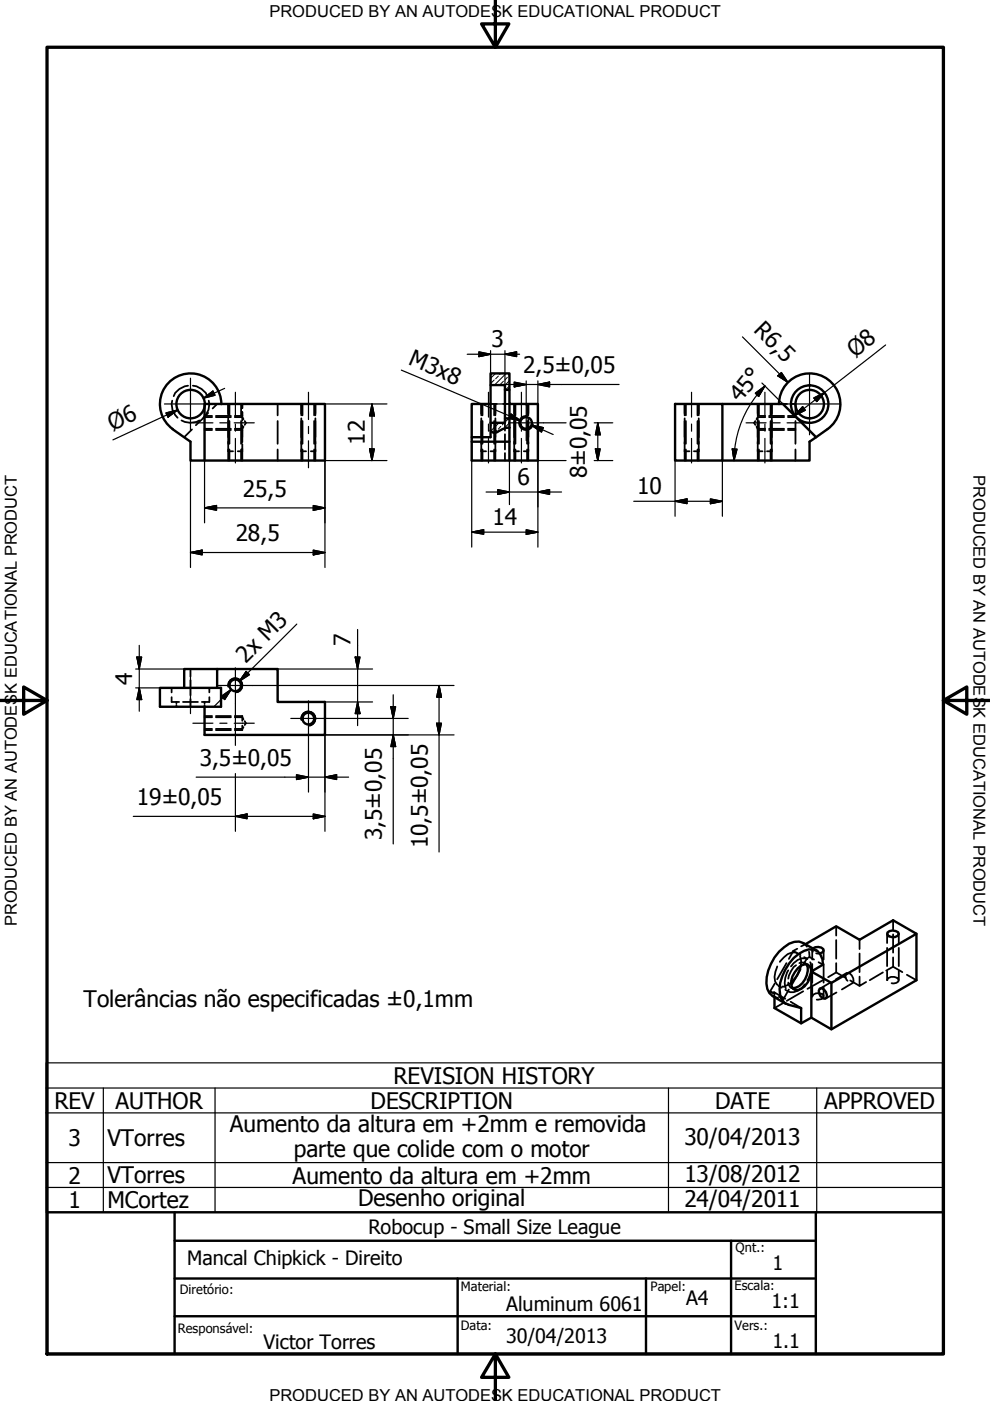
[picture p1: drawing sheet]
<svg xmlns="http://www.w3.org/2000/svg" width="210mm" height="297mm" viewBox="0 0 210 297" stroke-linecap="round" stroke-linejoin="round" font-family="sans-serif">
<!-- layer: Hidden (ISO) -->
<g fill="none" stroke="#000" stroke-width=".38">
<path d="M36.5 84.9a3.6 3.6 0 0 0 1.2 3.7M38.5 89.1a3.8 3.8 0 0 0 3.8 0M39.9 81.8a3.7 3.7 0 0 0-3.1 2.2M40.7 91l-1.6 1.7M40.9 81.8a3.7 3.7 0 0 1 3 2.2M43.4 90.9h1.6M43.4 88.4h1.6M43.4 91.2h1.6M43.4 88.2h1.6M44.1 87.6l-2.6 2.6M44.3 84.9a3.6 3.6 0 0 1-1.2 3.7M45.8 90.9h3.2"/>
<path d="M45.8 88.4h3.2M45.8 91.2h3.2M45.8 88.2h3.2M46 85.6l-.9 1M48.4 85.6v2.5M48.4 88.7v8.9M48.4 95.7h1M48.6 85.6v2.5M48.6 89.3v4.8M48.6 95.3v2.3M49.8 88.4h1.6l.2 .5M49.8 91.2h1.6"/>
<path d="M49.8 88.2h1.6M50.4 95.7h1M51.1 85.6v2.5M51.1 89.3v4.8M51.1 95.3v2.3M51.4 85.6v.9M51.4 87.4v1.8M51.4 90.2v3.6M51.4 94.2v3.4M51.6 90.5l-.2 .4h-1.6M51.9 89.3l.2 .3-.2 .5M58.9 85.6v2.5"/>
<path d="M58.9 89.3v4.8M58.9 95.3v2.3M63.9 85.6v2.5M63.9 88.7v8.9M63.9 95.7h1M64.1 85.6v2.5M64.1 89.3v4.8M64.1 95.3v2.3M65.9 95.7h1M66.6 85.6v2.5M66.6 89.3v4.8M66.6 95.3v2.3"/>
<path d="M66.9 85.6v2.5M66.9 88.7v8.9M102 95.7h1.1M102 85.6v2.5M102 88.7v8.9M102.3 85.6v2.5M102.3 89.3v4.8M102.3 95.3v2.3M104 95.7h1M104 85.6h1.3M104.8 85.6v2.5M104.8 89.3v4.8"/>
<path d="M104.8 95.3v2.3M105 85.6v2.5M105 88.7v8.9M106.7 85.6h1.3M107.1 89.6v1.7M107.1 92.1v3.2M107.1 96.1v1.5M109 95.7h1M109 85.6v2.5M109 88.7v8.9M109.3 85.6v2.5M109.3 89.3v4.8"/>
<path d="M109.3 95.3v2.3M111.1 95.7h.9M111.8 85.6v2.5M111.8 89.3v4.8M111.8 95.3v2.3M112 85.6v2.5M112 88.7v8.9M145.2 95.7h1M145.2 85.6v2.5M145.2 88.7v8.9M145.4 85.6v2.5M145.4 89.3v4.8"/>
<path d="M145.4 95.3v2.3M147.1 95.7h1M147.9 85.6v2.5M147.9 89.3v4.8M147.9 95.3v2.3M148.1 85.6v2.5M148.1 88.7v8.9M160.1 89.3l-.2 .3 .2 .5M160.4 90.5l.3 .4h1.5M160.7 91.2h1.5M160.7 88.2h1.5M160.7 95.7h1"/>
<path d="M160.7 85.6v2.5M160.7 88.7v8.9M160.9 85.6v2.5M160.9 89.3v4.8M160.9 95.3v2.3M162.2 88.4h-1.5l-.3 .5M162.6 95.7h1M163.1 90.9h3.1M163.1 88.4h3.1M163.1 91.2h3.1M163.1 88.2h3.1M163.4 85.6v2.5"/>
<path d="M163.4 89.3v4.8M163.4 95.3v2.3M163.6 85.6v2.5M163.6 88.7v8.9M166 85.6h.9M167.1 90.9h1.6M167.1 88.4h1.6M167.1 91.2h1.6M167.1 88.2h1.6M167.8 85.6h.9v2.5M168.7 89.3v4.8M168.7 95.3v2.3"/>
<path d="M36.4 147.8v1h1.6M36.4 145.8v1M37.4 148.8v.3M37.4 149.5v.3M38.8 148.8h3.2M40.4 141.8v1.6M40.4 144.2v3.2M40.4 148.2v1.6M43.4 148.8v.3M43.4 149.5v.3M43.4 154.5h1.6M43.4 152.1h1.6"/>
<path d="M43.4 154.8h1.6M43.4 151.8h1.6M44.4 147.8v1h-1.6M44.4 145.8v1M45.8 154.5h3.2M45.8 152.1h3.2M45.8 154.8h3.2M45.8 151.8h3.2M49.8 151.8h1.6v1M49.8 152.1h1.6l.2 .4M51.4 153.8v1h-1.6M51.6 154.2l-.2 .3h-1.6"/>
<path d="M51.9 152.9l.2 .4-.2 .4M170.3 199.9l.8 .8M177.3 196.4v2M177.3 199.3v3.9M182.2 199.2v2M188.1 198v1.9M189.4 195.1v2M189.4 198.1v3.9M190.6 198v1.9M163.3 210.2l.3 .1M163.3 210.2l.9 .5M163.8 211.2l.2 .1"/>
<path d="M163.9 210.4h.3M164.2 211.3l.8 .3M164.2 210.4v.4M164.2 211.1v.3M164.2 210.4l2.3 1.4M164.3 208.5l-1 1.7M164.8 204.9a5.6 5.6 0 0 0-.5 3.2l.6 .7M165 209l.7 .4M165.5 211.7l.6 .1M166 212.7l-1.8 1M166.5 209.9l.7 .3M166.8 204.2l-2 3.4"/>
<path d="M167.1 205.7a4.5 4.5 0 0 0-.5 3.8M167.1 208.3v.3l.4 .7 .6 .2M167.3 209.8l-1.2 2-.9-.5M167.6 212.4l2.3 1.3M167.7 209.4l.2 .1M167.8 208.3l-.9 .6-.8 .3h-.2M168.1 209.7l.3 .1M168.2 201.6l.3 .2M168.2 201.6l-.9 1.7M168.8 204.6a4.7 4.7 0 0 0-1.7 2.9M168.8 201.9l.9 .6M168.8 202a2.46 2.46 0 0 0-2.6 1l-.8 .9"/>
<path d="M169 201.2l-.8 .4M169.5 204.2l1-.1 .5 .4M169.6 202.7l.3 1.1-.1 1M169.7 205.5l-1.8 3.3M170.3 210.2l-3.5 2M170.5 202.9l.7 .4M170.6 208.7a3.1 3.1 0 0 1-3.3 1.5M170.7 204.2l.2 .1M170.8 200.2l-.9 .4M171.1 203.3a2.44 2.44 0 0 0-2.8 .9l-.6 .7M171.1 204.5l.3 .1M171.3 203.1l-.9 1.3"/>
<path d="M171.5 201.8l.1 1.1M171.6 202.9l-.2 .1M171.6 202.9l1 .5M171.8 204a3.9 3.9 0 0 1-.6 3.8M172.2 211.3a1.44 1.44 0 0 1 2.4-.2v.4l-.4 .3-1 .1M172.2 201.5v1.9M172.2 204.4v3.9M172.2 209.3v2M172.3 201.1l-.1 .3 .1 .4M173 202.1l.8 .1M173.5 204l1 .5M174.6 201.5v1.9"/>
<path d="M174.6 204.4v3.9M174.6 209.3v2M174.7 207.7l-3.5 2M176.1 208.3l-2.2 1.3M177.3 206.2l2 1.1M177.3 204.2v2M177.3 206.2l-1.7 1M177.4 210.4l-2.3 1.3M179.5 206.3l-2.3 1.3M179.7 207.9l-.2-.2-.2-.6v-.6l.3-.2a1.41 1.41 0 0 1 1.1 2.2l-2.2 1.3M180.3 207.9l1.9 1.1M182.2 207.1v1.9l1.4-.8"/>
<path d="M182.2 202.2v3.9M187.2 206.2l-2.8 1.6M188.1 201v3.8M188.1 205.9v1.9M188.2 207.8h-.1a1.47 1.47 0 0 1 2.4-.2v.5l-.4 .3-1.1 .1M189.4 203v2l-1.5 .8M189.4 205l1.9 1.1M190.6 201v3.8M190.6 205.9v1.9M192.3 206.7l2 1.1"/>
</g>
<!-- layer: Visible (ISO) -->
<g fill="none" stroke="#000" stroke-width=".51">
<path d="M104 79.2h4v3.5h-.9v-1.1h-3.1zM36.6 91l3.8 2.6v4h28.5v-12h-25.5v12M46.9 85.7a6.5 6.5 0 0 0-9.5-5.8 6.5 6.5 0 0 0-.8 11.1M104 85.6h-4v7.1M104 81.6v8M107.1 82.7v6M108 90.7a5.9 5.9 0 0 0-2.9 1h-.6l-.5-.4M108 90.7v-2h-.9v.9h-3.1v3.1h-4v.9M108 82.7v2.9h6v12h-14v-4h8M108 90.7v6.9M108 85.6v3.1M143.1 85.6h10.1v12h-10.1z"/>
<path d="M153.2 85.6h12.8l7 7.1-1.4 .9v4h-18.4M165.2 85.7a6.5 6.5 0 0 1 9.4-5.8 6.5 6.5 0 0 1 .9 11.1l-2.5 1.7M33.9 145.8h13v4h-13zM46 145.8v-4h12.9v7h10v7h-25.5v-6M46 141.8h-6.9v4M188.2 197.7a1.78 1.78 0 0 1 2.2 0l.2 .3a1.47 1.47 0 0 1-2.4 .2zM194.3 198v9.8l-18 10.4-4.3-2.4-2.1 1.2-5.7-3.3v-2.3M169.2 205.3a1.63 1.63 0 0 1 2.5-.4 4 4 0 0 1-2.5 5h-.7a2.06 2.06 0 0 1-.5-2.9zM169.8 204.8a6.8 6.8 0 0 1-2 3.5M169.9 217v-3.3l-2.7-.7a2.98 2.98 0 0 1-1.9-3.2 10 10 0 0 1 5.2-8.2 2.6 2.6 0 0 1 3.9 1.8l.1 1.1-2.5 1.5 4.3 2.4v9.8M170.8 200.2l6.5-3.8 4.9 2.8 7.2-4.1 4.9 2.9-18 10.4M171 204.5a3.9 3.9 0 0 1-2.9 5"/>
<path d="M172 206v9.8M172.3 201.1a1.81 1.81 0 0 1 2.3 .1v.4l-.2 .3-.6 .3M173.2 201.5l-2.9-1.6a3.6 3.6 0 0 0-4.1 .9 9.5 9.5 0 0 0-3.5 8.9l.4 .9 .7 .6 2.8 1.6M173.8 209.6a1.42 1.42 0 0 1 1.5 1.9l-.4 .3a1.48 1.48 0 0 1-1.1-2.2z"/>
<circle cx="40.4" cy="85.7" r="3"/>
<circle cx="111.5" cy="89.7" r="1.24"/>
<circle cx="171.7" cy="85.7" r="4"/>
<circle cx="171.7" cy="85.7" r="3"/>
<circle cx="49.9" cy="145.3" r="1.24"/>
<circle cx="65.4" cy="152.4" r="1.24"/>
</g>
<!-- layer: Visible Narrow (ISO) -->
<path d="M111.8 88.2a1.49 1.49 0 0 0-1.7 1.2 1.49 1.49 0 0 0 1.2 1.7 1.49 1.49 0 0 0 1.7-1.2M48.4 145.6a1.49 1.49 0 0 1 1.2-1.8 1.49 1.49 0 0 1 1.7 1.2 1.49 1.49 0 0 1-1.2 1.8M63.9 152.6a1.49 1.49 0 0 1 1.2-1.7 1.49 1.49 0 0 1 1.7 1.2 1.49 1.49 0 0 1-1.2 1.7" fill="none" stroke="#000" stroke-width=".38"/>
<!-- layer: Border (ISO) -->
<path d="M10 10h190v277.1h-190zM105 0v10l-2.9-4.9h5.8l-2.9 4.9M0 148.5h10l-5-2.8v5.7l5-2.9M200 148.5l5 2.9v-5.7l-5 2.8h10M105 287.1l2.9 4.9h-5.8l2.9-4.9v9.9" fill="none" stroke="#000" stroke-width=".7"/>
<!-- layer: Title (ANSI) -->
<path d="M10 257h190v30.1h-190zM37 257v30.1M173 257v30.1M37 279.1h136M37 271.1h136M97 271.1v16M155 263.1v24" fill="none" stroke="#000" stroke-width=".51"/>
<!-- layer: Title (ISO) -->
<path d="M37 263.1h136M137 271.1v16" fill="none" stroke="#000" stroke-width=".51"/>
<!-- layer: Hatch (ISO) -->
<g fill="none" stroke="#000" stroke-width=".21">
<path d="M105.1 79.2l-1.1 1M105.7 79.7l-.6 .6M106.2 79.2l-.3 .2M107.3 79.2l-2.5 2.4M107.6 80l-.5 .6M108 79.6l-.1 .1M104.2 90.1l-.2 .2M104.6 89.6l-.1 .2M104.8 80.6l-.6 .5M105.3 91.2l-.5 .5M105.8 89.6l-1.7 1.8M106.2 90.4l-.5 .6"/>
<path d="M106.7 80.8l-.5 .6M106.9 89.6l-.4 .5M107.9 82l-.6 .5M107.9 88.7l-.6 .6M108 80.7l-.9 1M108 89.6l-1.1 1.3"/>
</g>
<!-- layer: Center Mark (ISO) -->
<path d="M171.6 79.2v13M34.9 85.6h11M40.4 80.2v11M107.8 89.6h7.5M111.6 86v7.4M165.2 85.6h13M46.2 145.3h7.4M49.9 141.6v7.5M61.7 152.3h7.4M65.4 148.6v7.5" fill="none" stroke="#000" stroke-width=".25"/>
<!-- layer: Centerline (ISO) -->
<g fill="none" stroke="#000" stroke-width=".25">
<path d="M40.9 89.6h4.2M46.6 89.6h1.5M49.7 89.6h4.2M49.9 83.2v5.2M49.9 89.9v1.5M49.9 92.9v5.3M65.4 83.2v5.7M65.4 90.4v1.5M65.4 93.5v5.7M101.5 85.6h8M103.6 83.2v5.2M103.6 89.9v1.5"/>
<path d="M103.6 92.9v5.3M110.6 83.2v5.2M110.6 89.9v1.5M110.6 92.9v5.3M146.6 83.2v5.2M146.6 89.9v1.5M146.6 92.9v5.3M158.2 89.6h4.2M162.2 83.2v5.2M162.2 89.9v1.5M162.2 92.9v5.3M163.9 89.6h1.5"/>
<path d="M166.9 89.6h4.2M40.4 143.3v8M40.9 153.3h4.2M46.6 153.3h1.5M49.7 153.3h4.2"/>
</g>
<!-- layer: Dimension (ISO) -->
<g fill="none" stroke="#000" stroke-width=".25">
<path d="M85.1 78.5l25.3 10.7-2.3-.9M99.1 75.1h11.1M101.5 74.6l2.5 .5-2.5 .5zM104 74.3v7.3M107.1 75.1l2.4-.5v1zM107.1 74.3v8.4M157.4 71.4l9.7 9.7M164.9 79.7l.8-.7 1.4 2.1zM187.8 73.1l-19.3 15M35.2 87.6l2.5-.7-2.1 1.5zM35.4 88l2.3-1.1-13.8 6.4M40.4 97.6v22.7"/>
<path d="M43.1 84.4l2-1.5 .5 .9zM43.4 97.6v13.3M47.6 82.3l-4.5 2.1M68.9 85.6h13.1M78.4 95.2h1l-.5 2.4zM78.9 85.6l.5 2.6h-1zM78.9 85.6v12M82 97.6h-13.1v22.7M100 92.7v23.3M106.6 81.5h24.7M108 91v16M108.3 87.7l2.1 1.5-2.5-.5z"/>
<path d="M109 81l2.6 .5-2.6 .5zM111.6 80.8v5.2M112.6 90.2l2.6 .5-.4 .9zM112.6 90.2l4.7 1.9M114 81.5l2.5-.5v1zM114 80.8v4.8M115.3 89.6h4.7M120 97.6h-6v18.4M126 97.6h3.9M126 89.6h3.9M126.2 95.2h1.1l-.6 2.4zM126.7 89.6l.6 2.6h-1.1z"/>
<path d="M126.7 89.6v8M143.1 97.6v11.9M153.2 97.6v11.9M155.3 95.2h1l-.7 2.4zM160.1 83.4l2.1-1.6-1.4 2.3zM160.5 83.7a22.4 22.4 0 0 0-4.9 13.9M161.5 81.2l4.4 4.4M162.2 81.8l-1.7 1.9M170.2 86.2l.6 .8-2.3 1.1zM172.5 84.4l2.3-1.2-1.6 1.9zM40.4 117.1l2.5-.5v1.1zM40.4 117.1h28.5"/>
<path d="M43.4 107.7l2.5-.5v1zM43.4 107.7h25.5M66.4 116.6l2.5 .5-2.5 .6zM66.4 107.2l2.5 .5-2.5 .5zM100 112.8l2.6-.5v1zM100 112.8h14M103.1 104.3h16M105.5 103.8l2.5 .5-2.5 .5zM111.6 112.3l2.4 .5-2.4 .5zM114 104.3l2.5-.5v1zM134.4 106.3h18.8M143.1 106.3l2.6-.5v1z"/>
<path d="M150.6 105.8l2.6 .5-2.6 .5zM29 139.3h1l-.5 2.5zM29.5 136.8v14M62.9 132.3l-12.2 12.1 1.8-1.7M75.3 139.3h1l-.5 2.5zM75.8 133.5v20.3M28.8 145.8h5.1M28.8 141.8h10.3M29.5 145.8l.5 2.5h-1zM46.9 147.6l2.1-1.4-1.4 2.1zM49 146.2l-3.5 3.5M49.9 149.1v4.1"/>
<path d="M49.9 153.4v4.6M52.2 142.4l.7 .7-2.2 1.3zM53.6 145.3h42.7M58.9 141.8h20.1M65.4 156.1v11.8M68.9 148.8h10.1M69.1 152.3h17.5M75.8 148.8l.5 2.5h-1zM82.9 149.8h1l-.5 2.5zM83.4 155.8l.5 2.5h-1zM83.4 147.3v31.6M92.6 153.3h1l-.5 2.5z"/>
<path d="M93.1 145.3l.5 2.5h-1zM93.1 145.3v35.3M96.3 155.8h-27.4v20.5M28.3 173.1h40.6M41.6 164.8h32.3M49.9 173.1l2.5-.5v1zM49.9 164v12.3M62.9 164.3l2.5 .5-2.5 .5zM66.4 172.6l2.5 .5-2.5 .5zM68.9 164.8l2.5-.5v1z"/>
</g>
<g fill="#000" stroke="#000" stroke-width=".25">
<path d="M101.5 75.6l2.5-.5zM101.5 74.6l2.5 .5-2.5 .5zM107.1 75.1l2.4-.5zM107.1 75.1l2.4-.5v1zM164.9 79.7l2.2 1.4zM164.9 79.7l.8-.7 1.4 2.1zM35.6 88.4l2.1-1.5zM35.2 87.6l2.5-.7-2.1 1.5zM43.1 84.4l2-1.5zM43.1 84.4l2-1.5 .5 .9zM78.4 95.2l.5 2.4zM78.4 95.2h1l-.5 2.4z"/>
<path d="M78.9 85.6l.5 2.6zM78.9 85.6l.5 2.6h-1zM107.9 88.7l2.5 .5zM108.3 87.7l2.1 1.5-2.5-.5zM109 82l2.6-.5zM109 81l2.6 .5-2.6 .5zM112.6 90.2l2.6 .5zM112.6 90.2l2.6 .5-.4 .9zM114 81.5l2.5-.5zM114 81.5l2.5-.5v1zM126.2 95.2l.5 2.4zM126.2 95.2h1.1l-.6 2.4z"/>
<path d="M126.7 89.6l.6 2.6zM126.7 89.6l.6 2.6h-1.1zM155.3 95.2l.3 2.4zM155.3 95.2h1l-.7 2.4zM162.2 81.8l-1.4 2.3zM160.1 83.4l2.1-1.6-1.4 2.3zM170.2 86.2l-1.7 1.9zM170.2 86.2l.6 .8-2.3 1.1zM174.8 83.2l-1.6 1.9zM172.5 84.4l2.3-1.2-1.6 1.9zM40.4 117.1l2.5-.5zM40.4 117.1l2.5-.5v1.1z"/>
<path d="M43.4 107.7l2.5-.5zM43.4 107.7l2.5-.5v1zM66.4 117.7l2.5-.6zM66.4 116.6l2.5 .5-2.5 .6zM66.4 108.2l2.5-.5zM66.4 107.2l2.5 .5-2.5 .5zM100 112.8l2.6-.5zM100 112.8l2.6-.5v1zM105.5 104.8l2.5-.5zM105.5 103.8l2.5 .5-2.5 .5zM111.6 113.3l2.4-.5zM111.6 112.3l2.4 .5-2.4 .5z"/>
<path d="M114 104.3l2.5-.5zM114 104.3l2.5-.5v1zM143.1 106.3l2.6-.5zM143.1 106.3l2.6-.5v1zM150.6 106.8l2.6-.5zM150.6 105.8l2.6 .5-2.6 .5zM29 139.3l.5 2.5zM29 139.3h1l-.5 2.5zM75.3 139.3l.5 2.5zM75.3 139.3h1l-.5 2.5zM29.5 145.8l.5 2.5zM29.5 145.8l.5 2.5h-1z"/>
<path d="M49 146.2l-1.4 2.1zM46.9 147.6l2.1-1.4-1.4 2.1zM52.2 142.4l-1.5 2zM52.2 142.4l.7 .7-2.2 1.3zM75.8 148.8l.5 2.5zM75.8 148.8l.5 2.5h-1zM82.9 149.8l.5 2.5zM82.9 149.8h1l-.5 2.5zM83.4 155.8l.5 2.5zM83.4 155.8l.5 2.5h-1zM92.6 153.3l.5 2.5zM92.6 153.3h1l-.5 2.5z"/>
<path d="M93.1 145.3l.5 2.5zM93.1 145.3l.5 2.5h-1zM49.9 173.1l2.5-.5zM49.9 173.1l2.5-.5v1zM62.9 165.3l2.5-.5zM62.9 164.3l2.5 .5-2.5 .5zM66.4 173.6l2.5-.5zM66.4 172.6l2.5 .5-2.5 .5zM68.9 164.8l2.5-.5zM68.9 164.8l2.5-.5v1z"/>
</g>
<!-- layer: Symbol (ISO) -->
<path d="M9.8 230.7v-5.4h190v5.4M9.8 236h190M21.9 230.7v26.3M45.6 230.7v26.3M141.7 230.7v26.3M173.2 230.7v26.3M199.8 230.7h-190v5.3M199.8 230.7v26.3h-190v-21M9.8 246.5h190M9.8 251.8h190" fill="none" stroke="#000" stroke-width=".25"/>
<g font-size="4.8">
<text x="159.6" y="70.3" transform="rotate(45 159.6 70.3)">R6,5</text>
<text x="86.4" y="77.3" transform="rotate(23 86.4 77.3)">M3x8</text>
<text x="104.2" y="73.5">3</text>
<text x="181.3" y="75.9" transform="rotate(-38 181.3 75.9)">Ø8</text>
<text x="110.9" y="79.1">2,5±0,05</text>
<text x="157" y="85.5" transform="rotate(-51 157 85.5)">45°</text>
<text x="23.9" y="91.3" transform="rotate(-25 23.9 91.3)">Ø6</text>
<text x="77.3" y="94.3" transform="rotate(-90 77.3 94.3)">12</text>
<text x="124.4" y="101.4" transform="rotate(-90 124.4 101.4)">8±0,05</text>
<text x="51.5" y="105.3">25,5</text>
<text x="109.7" y="102.7">6</text>
<text x="135.1" y="104.7">10</text>
<text x="104.4" y="111.3">14</text>
<text x="50" y="114.7">28,5</text>
<text x="74.3" y="136.9" transform="rotate(-90 74.3 136.9)">7</text>
<text x="52.1" y="140.8" transform="rotate(-45 52.1 140.8)">2x M3</text>
<text x="28" y="145.1" transform="rotate(-90 28 145.1)">4</text>
<text x="42.4" y="162.4">3,5±0,05</text>
<text x="29" y="170.7">19±0,05</text>
<text x="81" y="178.2" transform="rotate(-90 81 178.2)">3,5±0,05</text>
<text x="90.7" y="179.9" transform="rotate(-90 90.7 179.9)">10,5±0,05</text>
<text x="17.7" y="213.4">Tolerâncias não especificadas ±0,1mm</text>
<text x="83.4" y="229.8">REVISION HISTORY</text>
<text x="11.6" y="235.1">REV</text>
<text x="24.5" y="235.1">AUTHOR</text>
<text x="48.7" y="240">Aumento da altura em +2mm e removida</text>
<text x="78.5" y="235.1">DESCRIPTION</text>
<text x="151.6" y="235.1">DATE</text>
<text x="174.8" y="235.1">APPROVED</text>
<text x="14.5" y="243">3</text>
<text x="22.8" y="242.9">VTorres</text>
<text x="62.3" y="245.2">parte que colide com o motor</text>
<text x="145.1" y="242.7">30/04/2013</text>
<text x="14.5" y="250.9">2</text>
<text x="22.8" y="250.9">VTorres</text>
<text x="62" y="250.9">Aumento da altura em +2mm</text>
<text x="145.1" y="250.6">13/08/2012</text>
<text x="14.5" y="256.1">1</text>
<text x="22.8" y="256.1">MCortez</text>
<text x="75.9" y="255.8">Desenho original</text>
<text x="145.1" y="255.9">24/04/2011</text>
</g>
<g font-size="4.2">
<text x="78.1" y="261.5">Robocup - Small Size League</text>
<text x="39.7" y="268.2">Mancal Chipkick - Direito</text>
<text x="163.8" y="269.2">1</text>
<text x="107.3" y="278">Aluminum 6061</text>
<text x="145.5" y="276.7">A4</text>
<text x="163.6" y="277.2">1:1</text>
<text x="55.9" y="286">Victor Torres</text>
<text x="107.3" y="284.7">30/04/2013</text>
<text x="163.8" y="285.9">1.1</text>
</g>
<g font-size="3.5">
<text x="57.1" y="3.6">PRODUCED BY AN AUTODESK EDUCATIONAL PRODUCT</text>
<text x="206.4" y="100.7" transform="rotate(90 206.4 100.7)">PRODUCED BY AN AUTODESK EDUCATIONAL PRODUCT</text>
<text x="3.6" y="196.4" transform="rotate(-90 3.6 196.4)">PRODUCED BY AN AUTODESK EDUCATIONAL PRODUCT</text>
<text x="57.1" y="297">PRODUCED BY AN AUTODESK EDUCATIONAL PRODUCT</text>
</g>
<g font-size="2.7">
<text x="156" y="265.4">Qnt.:</text>
<text x="38.1" y="274.4">Diretório:</text>
<text x="97.7" y="273.7">Material:</text>
<text x="137.9" y="273.8">Papel:</text>
<text x="155.7" y="273.6">Escala:</text>
<text x="97.7" y="282">Data:</text>
<text x="155.7" y="282">Vers.:</text>
<text x="37.7" y="282.6">Responsável:</text>
</g>
</svg>
